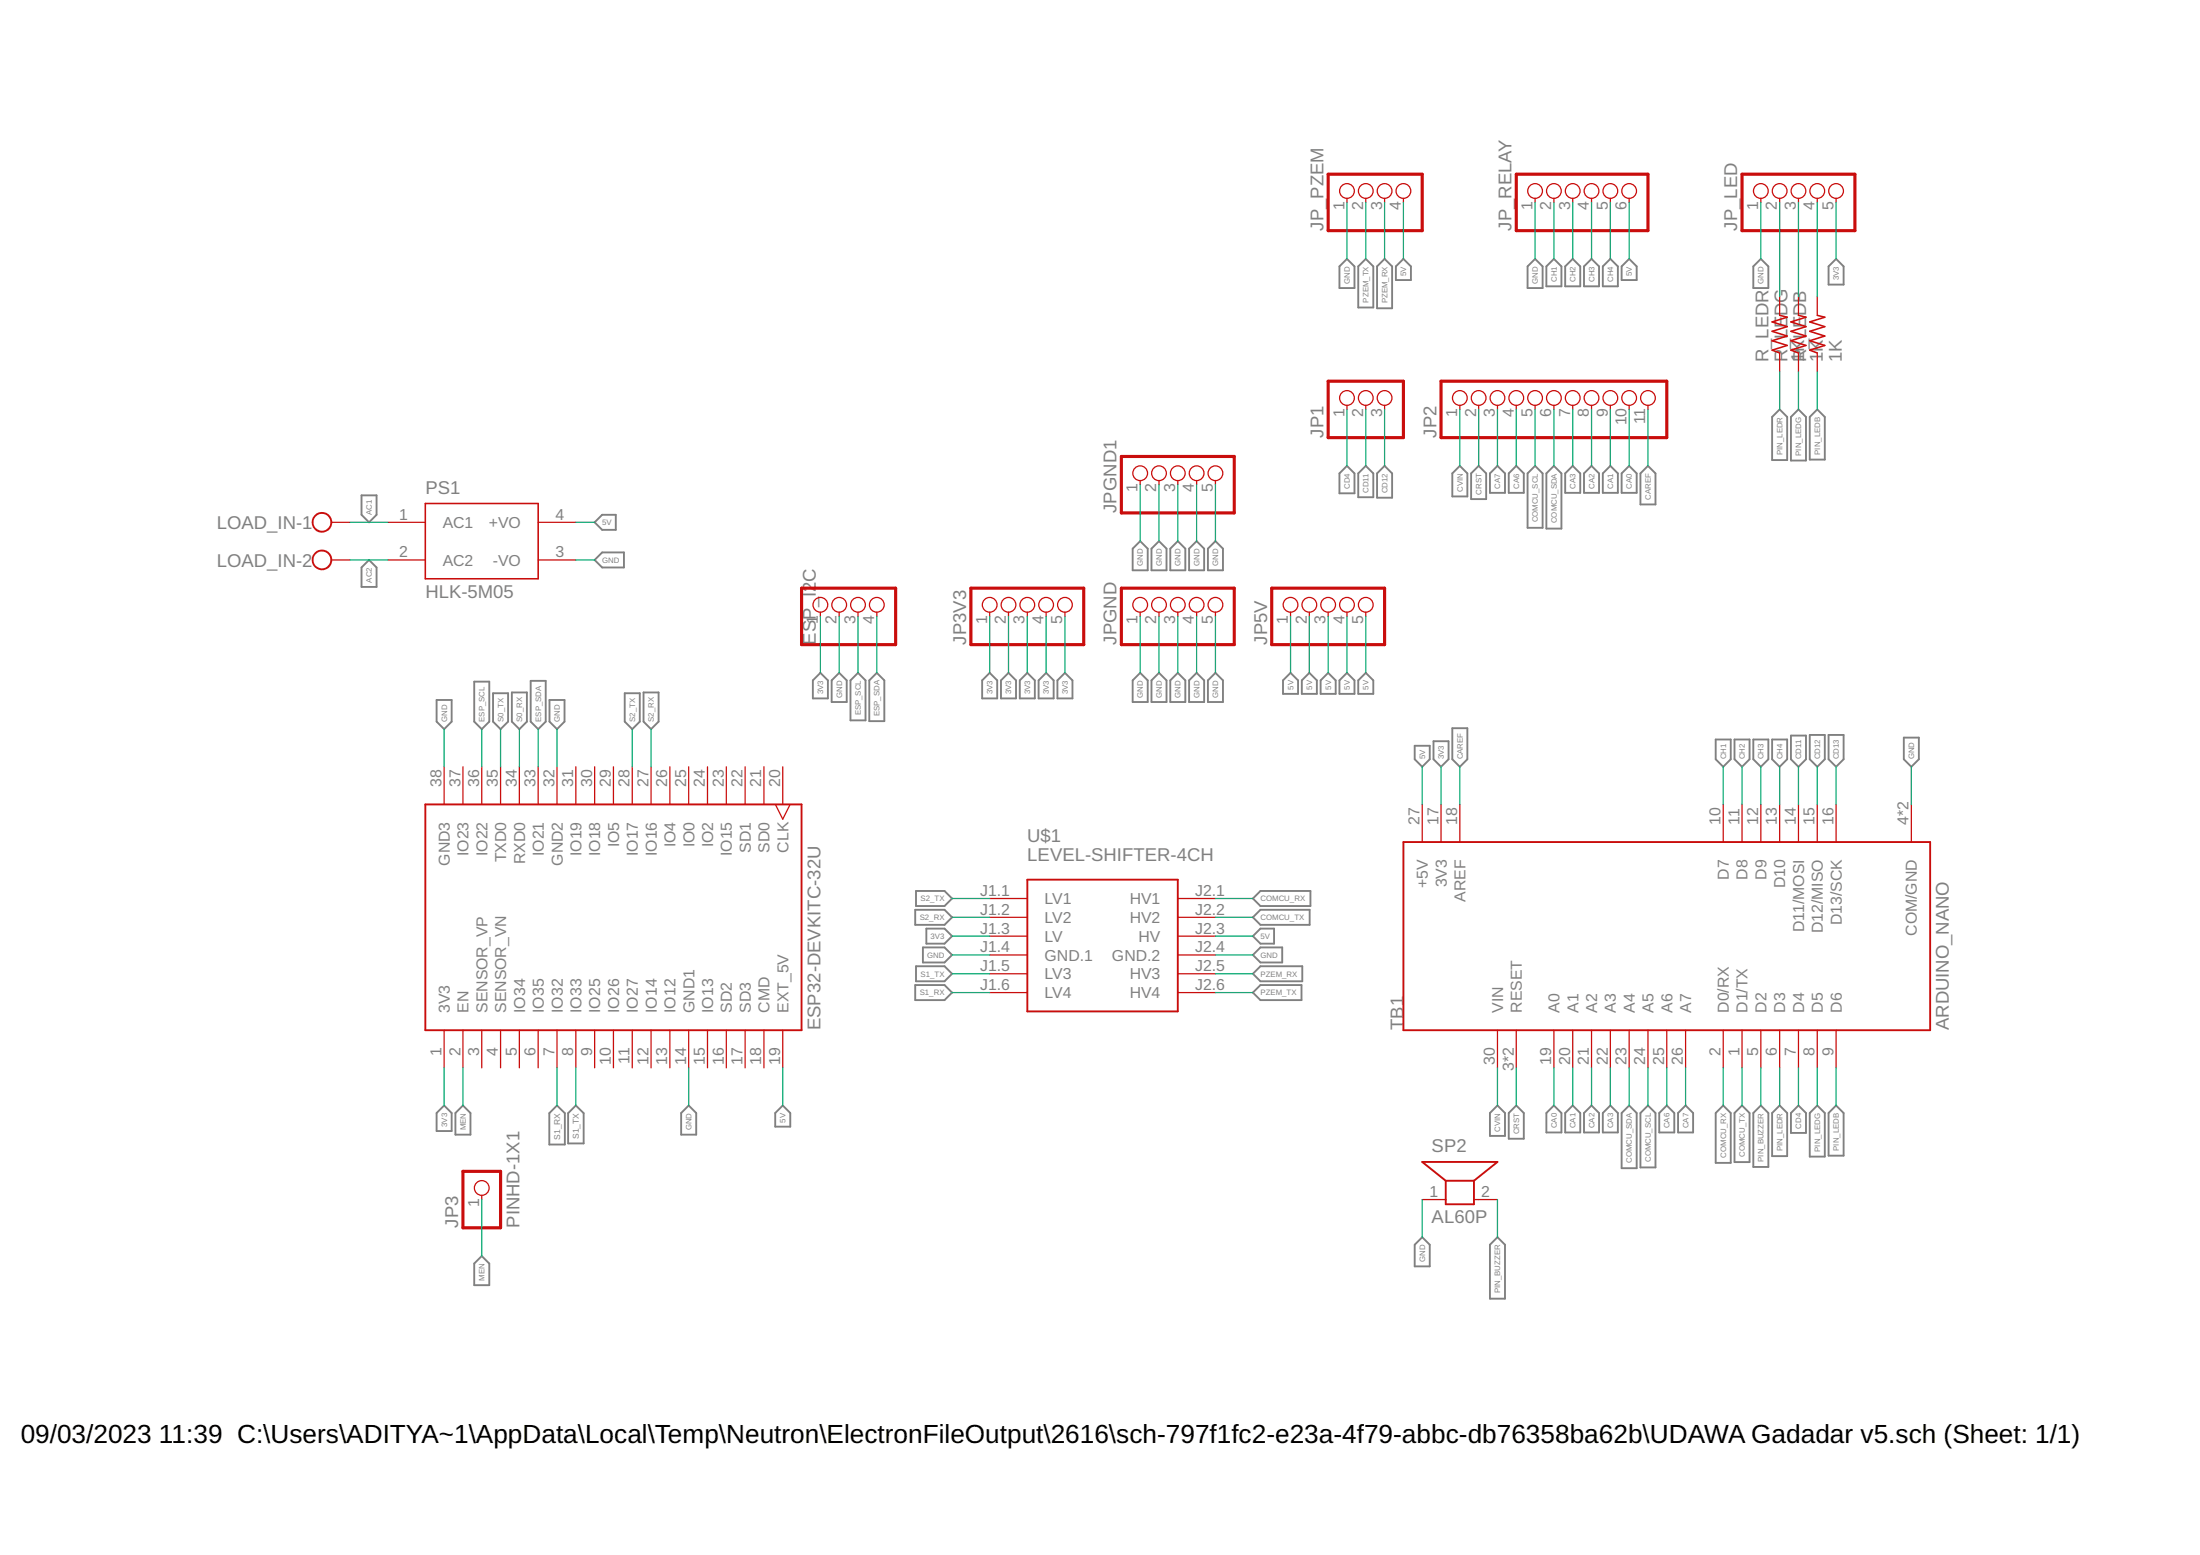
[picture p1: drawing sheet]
<svg xmlns="http://www.w3.org/2000/svg" width="297mm" height="210mm" viewBox="0 0 297 210" stroke-linecap="round" stroke-linejoin="round" font-family="sans-serif">
<g fill="none" stroke="#808080" stroke-width=".25">
<path d="M181.9 34.9l1 1.1v2.9h-2.1v-2.9zM184.4 34.9l1 1.1v5.5h-2v-5.5zM186.9 34.9l1.1 1.1v5.6h-2.1v-5.6zM189.5 34.9l1 1.1v1.8h-2v-1.8zM207.3 34.9l1 1.1v2.9h-2.1v-2.9zM209.8 34.9l1 1.1v2.7h-2v-2.7zM212.3 34.9l1.1 1.1v2.7h-2.1v-2.7zM214.9 34.9l1 1.1v2.7h-2v-2.7zM217.4 34.9l1 1.1v2.7h-2v-2.7zM220 34.9l1 1.1v1.8h-2.1v-1.8zM236.7 36l1-1.1 1.1 1.1v2.9h-2.1zM247.9 34.9l1 1.1v2.4h-2v-2.4z"/>
<path d="M239.3 56.3l1-1 1 1v5.8h-2zM242.8 55.3l1 1v5.9h-2v-5.9zM244.3 56.3l1.1-1 1 1v5.7h-2.1zM48.8 66.9h2v2.6l-1 1-1-1zM49.8 75.6l1 1v2.6h-2v-2.6zM80.3 75.6l1-1h2.9v2h-2.9zM80.3 70.5l1-1h1.8v2h-1.8zM153.9 73l1.1 1.1v2.9h-2.1v-2.9zM156.5 73l1 1.1v2.9h-2v-2.9zM159 73l1 1.1v2.9h-2v-2.9zM161.6 73l1 1.1v2.9h-2.1v-2.9zM164.1 73l1 1.1v2.9h-2v-2.9z"/>
<path d="M181.9 62.9l1 1v2.7h-2.1v-2.7zM184.4 62.9l1 1v3.2h-2v-3.2zM186.9 62.9l1.1 1v3.3h-2.1v-3.3zM197.1 62.9l1 1v3.1h-2v-3.1zM198.6 63.9l1-1 1.1 1v3.5h-2.1zM201.2 63.9l1-1 1 1v2.6h-2zM203.7 63.9l1-1 1 1v2.6h-2zM206.2 63.9l1.1-1 1 1v7.3h-2.1zM208.8 63.9l1-1 1 1v7.5h-2zM211.3 63.9l1-1 1.1 1v2.6h-2.1zM213.9 63.9l1-1 1 1v2.6h-2zM216.4 63.9l1-1 1 1v2.6h-2z"/>
<path d="M218.9 63.9l1.1-1 1 1v2.6h-2.1zM221.5 63.9l1-1 1 1v4.2h-2zM58.9 94.5h2.1v2.9l-1 1-1.1-1zM64 92h2.1v5.4l-1.1 1-1-1zM66.6 93.6h2v3.8l-1 1-1-1zM69.1 93.5h2v3.9l-1 1-1-1zM71.6 91.9h2.1v5.5l-1 1-1.1-1zM74.2 94.5h2v2.9l-1 1-1-1zM84.3 93.6h2.1v3.8l-1 1-1.1-1zM86.9 93.5h2v3.9l-1 1-1-1zM109.7 91.8l1.1-1 1 1v2.5h-2.1zM112.3 91.8l1-1 1 1v3h-2z"/>
<path d="M115.8 90.8l1.1 1v5.4h-2.1v-5.4zM118.4 90.8l1 1v5.5h-2v-5.5zM133.6 90.8l1 1v2.5h-2v-2.5zM135.1 91.8l1.1-1 1 1v2.5h-2.1zM137.7 91.8l1-1 1 1v2.5h-2zM140.2 91.8l1-1 1.1 1v2.5h-2.1zM142.8 91.8l1-1 1 1v2.5h-2zM153.9 90.8l1.1 1v3h-2.1v-3zM156.5 90.8l1 1v3h-2v-3zM159 90.8l1 1v3h-2v-3zM161.6 90.8l1 1v3h-2.1v-3zM164.1 90.8l1 1v3h-2v-3z"/>
<path d="M174.2 90.8l1.1 1v1.9h-2.1v-1.9zM175.8 91.8l1-1 1 1v1.9h-2zM179.3 90.8l1 1v1.9h-2v-1.9zM180.8 91.8l1.1-1 1 1v1.9h-2.1zM183.4 91.8l1-1 1 1v1.9h-2zM196.1 98.3h2v4.2l-1 1-1-1zM231.6 99.8h2.1v2.7l-1 1-1.1-1zM234.2 99.8h2v2.7l-1 1-1-1zM236.7 99.8h2.1v2.7l-1.1 1-1-1zM239.3 99.8h2v2.7l-1 1-1-1zM241.8 99.3h2v3.2l-1 1-1-1zM244.3 99.2h2.1v3.3l-1 1-1.1-1z"/>
<path d="M246.9 99.2h2v3.3l-1 1-1-1zM257 99.6h2.1v2.9l-1 1-1.1-1zM191 100.7h2v1.8l-1 1-1-1zM193.5 100.1h2.1v2.4l-1 1-1.1-1zM123.6 122.8h3.9l1 1-1 1h-3.9zM123.6 133h3.9l1 1-1 1h-3.9zM123.7 120.3h3.8l1 1-1 1h-3.8zM123.7 130.4h3.8l1 1-1 1.1h-3.8zM124.6 127.9h2.9l1 1-1 1h-2.9zM125.1 125.3h2.4l1 1.1-1 1h-2.4zM169.2 128.9l1-1h2.9v2h-2.9zM169.2 126.4l1-1.1h1.8v2.1h-1.8z"/>
<path d="M169.2 121.3l1-1h6.7v2h-6.7zM169.2 123.8l1-1h6.6v2h-6.6zM169.2 131.4l1-1h5.6v2.1h-5.6zM169.2 134l1-1h5.5v2h-5.5zM58.9 150.2l1.1-1 1 1v2.5h-2.1zM61.5 150.2l1-1 1 1v3h-2zM74.2 150.3l1-1.1 1.1 1.1v4.2h-2.1zM76.7 150.3l1-1.1 1.1 1.1v4h-2.1zM92 150.2l1-1 1 1v3h-2zM104.7 150.2l1-1 1 1v1.9h-2zM201.2 150.2l1-1 1 1v3.1h-2zM203.7 150.2l1-1 1 1v3.5h-2z"/>
<path d="M208.8 150.2l1-1 1 1v2.7h-2zM211.3 150.2l1-1 1.1 1v2.7h-2.1zM213.9 150.2l1-1 1 1v2.7h-2zM216.4 150.2l1-1 1 1v2.7h-2zM218.9 150.2l1.1-1 1 1v7.5h-2.1zM222.5 149.2l1 1v7.4h-2v-7.4zM224 150.2l1-1 1.1 1v2.7h-2.1zM226.6 150.2l1-1 1 1v2.7h-2zM232.7 149.2l1 1v6.8h-2.1v-6.8zM235.2 149.2l1 1v6.7h-2v-6.7zM237.7 149.2l1.1 1v7.3h-2.1v-7.3zM240.3 149.2l1 1v5.9h-2v-5.9z"/>
<path d="M241.8 150.2l1-1 1 1v2.7h-2zM245.4 149.2l1 1v5.9h-2.1v-5.9zM246.9 150.2l1-1 1 1v5.8h-2zM64 170.6l1-1.1 1.1 1.1v2.9h-2.1zM192 167l1 1v2.9h-2v-2.9zM202.2 167l1 1v7.3h-2v-7.3z"/>
</g>
<path d="M42.5 69.6a1.39 1.39 0 0 1 2.2 .2 1.39 1.39 0 0 1-.9 2.1 1.39 1.39 0 0 1-1.7-1.4h.2a1.14 1.14 0 0 1 1.7-1 1.14 1.14 0 0 1 .2 2 1.14 1.14 0 0 1-1.8-.7l-.1-.3h-.2l.1-.7z" fill-rule="evenodd" fill="#c90d0c"/>
<path d="M42.5 69.6l.5-.4 .7-.1 .4 .1 .5 .5 .2 .3 .1 .7a1.39 1.39 0 0 1-1.3 1.2 1.39 1.39 0 0 1-1.5-1.1v-.3h.2l.1-.3 .2-.5 .5-.3h.3l.6 .1 .2 .1 .3 .5 .1 .6a1.17 1.17 0 0 1-.6 .8l-.3 .1a1.22 1.22 0 0 1-1.1-.3l-.2-.5-.1-.3h-.2v-.4zM42.5 69.6l-.3 .2-.1 .7h.2l.2 .6 .4 .4 .5 .1 .6-.1 .4-.3 .2-.5-.1-.6-.3-.5-.5-.2h-.6l-.5 .3-.1 .3-.2 .5h-.2l.1 .7 .3 .3 .2 .2 .7 .2h.3l.7-.3 .2-.3 .3-.6-.1-.7-.4-.6-.3-.2-.7-.1-.7 .2z" fill="#c90d0c"/>
<path d="M44.7 70.5h2.6" fill="none" stroke="#c90d0c" stroke-width=".17"/>
<path d="M42.5 74.6a1.39 1.39 0 0 1 2.2 .3 1.39 1.39 0 0 1-.9 2 1.39 1.39 0 0 1-1.7-1.3h.2a1.14 1.14 0 0 1 1.7-1 1.14 1.14 0 0 1 .2 2 1.14 1.14 0 0 1-1.8-.7l-.1-.3h-.2l.1-.7z" fill-rule="evenodd" fill="#c90d0c"/>
<path d="M42.5 74.6l.5-.3 .7-.1 .4 .1 .3 .2 .4 .6 .1 .7-.1 .3a1.36 1.36 0 0 1-1.1 .9l-.7-.1-.5-.4-.3-.2-.1-.7h.2l.1-.3 .2-.5 .5-.3 .3-.1 .6 .1 .2 .2 .3 .5 .1 .2a1.06 1.06 0 0 1-.4 1.1l-.5 .2a1.22 1.22 0 0 1-1.1-.3l-.2-.5-.1-.3h-.2v-.4zM42.5 74.6l-.3 .3-.1 .7h.2l.2 .5 .4 .4 .5 .2 .6-.1 .4-.4 .2-.5-.1-.5-.3-.5-.5-.2h-.6l-.5 .3-.1 .2-.2 .6h-.2l.1 .7 .3 .2 .2 .3 .7 .2h.3l.7-.3 .2-.3 .3-.6-.1-.7-.4-.6-.3-.2-.7-.1-.7 .2z" fill="#c90d0c"/>
<g fill="none" stroke="#c90d0c" stroke-width=".17">
<path d="M181.9 26.8v.5M184.4 26.8v.5M186.9 26.8v.5M189.5 26.8v.5M207.3 26.8v.5M209.8 26.8v.5M212.3 26.8v.5M214.9 26.8v.5M217.4 26.8v.5M220 26.8v.5M237.7 26.8v.5M240.3 26.8v.5"/>
<path d="M242.8 26.8v.5M245.4 26.8v.5M247.9 26.8v.5M181.9 54.7v.6M184.4 54.7v.6M186.9 54.7v.6M197.1 54.7v.6M199.6 54.7v.6M202.2 54.7v.6M204.7 54.7v.6M207.3 54.7v.6M209.8 54.7v.6"/>
<path d="M212.3 54.7v.6M214.9 54.7v.6M217.4 54.7v.6M220 54.7v.6M222.5 54.7v.6M240.3 40v2.6M240.3 47.6v2.6M242.8 40v2.6M242.8 47.6v2.6M245.4 40v2.6M245.4 47.6v2.6M44.7 75.6h2.6"/>
<path d="M52.4 75.6h5M52.4 70.5h5M72.7 75.6h5M72.7 70.5h5M153.9 64.9v.5M156.5 64.9v.5M159 64.9v.5M161.6 64.9v.5M164.1 64.9v.5M110.8 82.6v.6M113.3 82.6v.6M115.8 82.6v.6"/>
<path d="M118.4 82.6v.6M133.6 82.6v.6M136.2 82.6v.6M138.7 82.6v.6M141.2 82.6v.6M143.8 82.6v.6M153.9 82.6v.6M156.5 82.6v.6M159 82.6v.6M161.6 82.6v.6M164.1 82.6v.6M174.2 82.6v.6"/>
<path d="M176.8 82.6v.6M179.3 82.6v.6M181.9 82.6v.6M184.4 82.6v.6M60 103.5v5.1M62.5 103.5v5.1M65 103.5v5.1M67.6 103.5v5.1M70.1 103.5v5.1M72.7 103.5v5.1M75.2 103.5v5.1M77.7 103.5v5.1"/>
<path d="M80.3 103.5v5.1M82.8 103.5v5.1M85.4 103.5v5.1M87.9 103.5v5.1M90.4 103.5v5.1M93 103.5v5.1M95.5 103.5v5.1M98.1 103.5v5.1M100.6 103.5v5.1M103.1 103.5v5.1M104.7 108.6l1 2 1-2M105.7 103.5v5.1"/>
<path d="M192 108.6v5.1M194.6 108.6v5.1M197.1 108.6v5.1M232.7 108.6v5.1M235.2 108.6v5.1M237.7 108.6v5.1M240.3 108.6v5.1M242.8 108.6v5.1M245.4 108.6v5.1M247.9 108.6v5.1M258.1 108.6v5.1M60 139.1v5"/>
<path d="M62.5 139.1v5M65 139.1v5M67.6 139.1v5M70.1 139.1v5M72.7 139.1v5M75.2 139.1v5M77.7 139.1v5M80.3 139.1v5M82.8 139.1v5M85.4 139.1v5M87.9 139.1v5M90.4 139.1v5"/>
<path d="M93 139.1v5M95.5 139.1v5M98.1 139.1v5M100.6 139.1v5M103.1 139.1v5M105.7 139.1v5M133.6 131.4h5.1M133.6 128.9h5.1M133.6 126.4h5.1M133.6 123.8h5.1M133.6 121.3h5.1M133.6 134h5.1"/>
<path d="M159 131.4h5.1M159 128.9h5.1M159 126.4h5.1M159 123.8h5.1M159 121.3h5.1M159 134h5.1M202.2 139.1v5M204.7 139.1v5M209.8 139.1v5M212.3 139.1v5M214.9 139.1v5M217.4 139.1v5"/>
<path d="M220 139.1v5M222.5 139.1v5M225 139.1v5M227.6 139.1v5M232.7 139.1v5M235.2 139.1v5M237.7 139.1v5M240.3 139.1v5M242.8 139.1v5M245.4 139.1v5M247.9 139.1v5M65 161.4v.5"/>
<path d="M192 161.9h3.2M199 161.9h3.2"/>
<circle cx="181.9" cy="25.8" r=".99"/>
<circle cx="184.4" cy="25.8" r=".99"/>
<circle cx="186.9" cy="25.8" r=".99"/>
<circle cx="189.5" cy="25.8" r=".99"/>
<circle cx="207.3" cy="25.8" r=".99"/>
<circle cx="209.8" cy="25.8" r=".99"/>
<circle cx="212.3" cy="25.8" r=".99"/>
<circle cx="214.9" cy="25.8" r=".99"/>
<circle cx="217.4" cy="25.8" r=".99"/>
<circle cx="220" cy="25.8" r=".99"/>
<circle cx="237.7" cy="25.8" r=".99"/>
<circle cx="240.3" cy="25.8" r=".99"/>
<circle cx="242.8" cy="25.8" r=".99"/>
<circle cx="245.4" cy="25.8" r=".99"/>
<circle cx="247.9" cy="25.8" r=".99"/>
<circle cx="181.9" cy="53.7" r=".99"/>
<circle cx="184.4" cy="53.7" r=".99"/>
<circle cx="186.9" cy="53.7" r=".99"/>
<circle cx="197.1" cy="53.7" r=".99"/>
<circle cx="199.6" cy="53.7" r=".99"/>
<circle cx="202.2" cy="53.7" r=".99"/>
<circle cx="204.7" cy="53.7" r=".99"/>
<circle cx="207.3" cy="53.7" r=".99"/>
<circle cx="209.8" cy="53.7" r=".99"/>
<circle cx="212.3" cy="53.7" r=".99"/>
<circle cx="214.9" cy="53.7" r=".99"/>
<circle cx="217.4" cy="53.7" r=".99"/>
<circle cx="220" cy="53.7" r=".99"/>
<circle cx="222.5" cy="53.7" r=".99"/>
<circle cx="153.9" cy="63.9" r=".99"/>
<circle cx="156.5" cy="63.9" r=".99"/>
<circle cx="159" cy="63.9" r=".99"/>
<circle cx="161.6" cy="63.9" r=".99"/>
<circle cx="164.1" cy="63.9" r=".99"/>
<circle cx="110.8" cy="81.6" r=".99"/>
<circle cx="113.3" cy="81.6" r=".99"/>
<circle cx="115.8" cy="81.6" r=".99"/>
<circle cx="118.4" cy="81.6" r=".99"/>
<circle cx="133.6" cy="81.6" r=".99"/>
<circle cx="136.2" cy="81.6" r=".99"/>
<circle cx="138.7" cy="81.6" r=".99"/>
<circle cx="141.2" cy="81.6" r=".99"/>
<circle cx="143.8" cy="81.6" r=".99"/>
<circle cx="153.9" cy="81.6" r=".99"/>
<circle cx="156.5" cy="81.6" r=".99"/>
<circle cx="159" cy="81.6" r=".99"/>
<circle cx="161.6" cy="81.6" r=".99"/>
<circle cx="164.1" cy="81.6" r=".99"/>
<circle cx="174.2" cy="81.6" r=".99"/>
<circle cx="176.8" cy="81.6" r=".99"/>
<circle cx="179.3" cy="81.6" r=".99"/>
<circle cx="181.9" cy="81.6" r=".99"/>
<circle cx="184.4" cy="81.6" r=".99"/>
<circle cx="65" cy="160.4" r=".99"/>
</g>
<path d="M57.4 108.6h50.8v30.5h-50.8zM138.7 118.7h20.3v17.8h-20.3zM189.5 113.7h71.1v25.4h-71.1zM195.2 159.4v3.2h3.8v-3.2M195.2 159.4h3.8M195.2 159.4l-3.2-2.6h10.2l-3.2 2.6" fill="none" stroke="#c90d0c" stroke-width=".25"/>
<path d="M240.3 42.6l1 .2-2 .7 2 .6-2 .6 2 .7-2 .6 2 .6-2 .7 1 .3M242.8 42.6l1 .2-2 .7 2 .6-2 .6 2 .7-2 .6 2 .6-2 .7 1 .3M245.4 42.6l1 .2-2.1 .7 2.1 .6-2.1 .6 2.1 .7-2.1 .6 2.1 .6-2.1 .7 1.1 .3M57.4 68h15.3v10.1h-15.3z" fill="none" stroke="#c90d0c" stroke-width=".21"/>
<path d="M179.3 23.5h12.7v7.6h-12.7zM204.7 23.5h17.8v7.6h-17.8zM235.2 23.5h15.2v7.6h-15.2zM179.3 51.5h10.2v7.6h-10.2zM194.6 51.5h30.4v7.6h-30.4zM108.2 79.4h12.7v7.6h-12.7zM131.1 79.4h15.2v7.6h-15.2zM151.4 79.4h15.2v7.6h-15.2zM151.4 61.6h15.2v7.6h-15.2zM171.7 79.4h15.2v7.6h-15.2zM62.5 158.1h5.1v7.6h-5.1z" fill="none" stroke="#c90d0c" stroke-width=".42"/>
<g fill="none" stroke="#0dab76" stroke-width=".17">
<path d="M181.9 27.3v7.6M184.4 27.3v7.6M186.9 27.3v7.6M189.5 27.3v7.6M207.3 27.3v7.6M209.8 27.3v7.6M212.3 27.3v7.6M214.9 27.3v7.6M217.4 27.3v7.6M220 27.3v7.6M237.7 27.3v7.6M240.3 27.3v12.7"/>
<path d="M242.8 27.3v12.7M245.4 27.3v12.7M247.9 27.3v7.6M181.9 55.3v7.6M184.4 55.3v7.6M186.9 55.3v7.6M197.1 55.3v7.6M199.6 55.3v7.6M202.2 55.3v7.6M204.7 55.3v7.6M207.3 55.3v7.6M209.8 55.3v7.6"/>
<path d="M212.3 55.3v7.6M214.9 55.3v7.6M217.4 55.3v7.6M220 55.3v7.6M222.5 55.3v7.6M240.3 50.2v5.1M242.8 50.2v5.1M245.4 50.2v5.1M47.3 75.6h5.1M47.3 70.5h5.1M77.7 75.6h2.6M77.7 70.5h2.6"/>
<path d="M153.9 65.4v7.6M156.5 65.4v7.6M159 65.4v7.6M161.6 65.4v7.6M164.1 65.4v7.6M60 98.4v5.1M65 98.4v5.1M67.6 98.4v5.1M70.1 98.4v5.1M72.7 98.4v5.1M75.2 98.4v5.1M85.4 98.4v5.1"/>
<path d="M87.9 98.4v5.1M110.8 83.2v7.6M113.3 83.2v7.6M115.8 83.2v7.6M118.4 83.2v7.6M133.6 83.2v7.6M136.2 83.2v7.6M138.7 83.2v7.6M141.2 83.2v7.6M143.8 83.2v7.6M153.9 83.2v7.6M156.5 83.2v7.6"/>
<path d="M159 83.2v7.6M161.6 83.2v7.6M164.1 83.2v7.6M174.2 83.2v7.6M176.8 83.2v7.6M179.3 83.2v7.6M181.9 83.2v7.6M184.4 83.2v7.6M192 103.5v5.1M194.6 103.5v5.1M197.1 103.5v5.1M232.7 103.5v5.1"/>
<path d="M235.2 103.5v5.1M237.7 103.5v5.1M240.3 103.5v5.1M242.8 103.5v5.1M245.4 103.5v5.1M247.9 103.5v5.1M258.1 103.5v5.1M128.5 128.9h5.1M128.5 126.4h5.1M128.5 121.3h5.1M128.5 123.8h5.1M128.5 131.4h5.1"/>
<path d="M128.5 134h5.1M164.1 128.9h5.1M164.1 126.4h5.1M164.1 121.3h5.1M164.1 123.8h5.1M164.1 131.4h5.1M164.1 134h5.1M60 144.1v5.1M62.5 144.1v5.1M75.2 144.1v5.1M77.7 144.1v5.1M93 144.1v5.1"/>
<path d="M105.7 144.1v5.1M202.2 144.1v5.1M204.7 144.1v5.1M209.8 144.1v5.1M212.3 144.1v5.1M214.9 144.1v5.1M217.4 144.1v5.1M220 144.1v5.1M222.5 144.1v5.1M225 144.1v5.1M227.6 144.1v5.1M232.7 144.1v5.1"/>
<path d="M235.2 144.1v5.1M237.7 144.1v5.1M240.3 144.1v5.1M242.8 144.1v5.1M245.4 144.1v5.1M247.9 144.1v5.1M65 161.9v7.6M192 161.9v5.1M202.2 161.9v5.1"/>
</g>
<g font-size="3.5">
<text x="2.8" y="194.8">09/03/2023</text>
<text x="21.5" y="194.8">11:39 C:\Users\ADITYA~1\AppData\Local\Temp\Neutron\ElectronFileOutput\2616\sch-797f1fc2-e23a-4f79-abbc-db76358ba62b\UDAWA Gadadar v5.sch (Sheet: 1/1)</text>
</g>
<g font-size="2.5" fill="#808080">
<text x="178.7" y="31.1" transform="rotate(-90 178.7 31.1)">JP_PZEM</text>
<text x="204.1" y="31.1" transform="rotate(-90 204.1 31.1)">JP_RELAY</text>
<text x="234.6" y="31.1" transform="rotate(-90 234.6 31.1)">JP_LED</text>
<text x="238.8" y="48.9" transform="rotate(-90 238.8 48.9)">R_LEDR</text>
<text x="241.3" y="48.9" transform="rotate(-90 241.3 48.9)">R_LEDG</text>
<text x="243.6" y="48.9" transform="rotate(-90 243.6 48.9)">1K</text>
<text x="243.9" y="48.9" transform="rotate(-90 243.9 48.9)">R_LEDB</text>
<text x="246.1" y="48.9" transform="rotate(-90 246.1 48.9)">1K</text>
<text x="248.7" y="48.9" transform="rotate(-90 248.7 48.9)">1K</text>
<text x="178.7" y="59.1" transform="rotate(-90 178.7 59.1)">JP1</text>
<text x="193.9" y="59.1" transform="rotate(-90 193.9 59.1)">JP2</text>
<text x="29.3" y="71.4">LOAD_IN-1</text>
<text x="57.4" y="66.7">PS1</text>
<text x="150.8" y="69.2" transform="rotate(-90 150.8 69.2)">JPGND1</text>
<text x="29.3" y="76.5">LOAD_IN-2</text>
<text x="57.4" y="80.7">HLK-5M05</text>
<text x="110.1" y="87" transform="rotate(-90 110.1 87)">ESP_I2C</text>
<text x="130.4" y="87" transform="rotate(-90 130.4 87)">JP3V3</text>
<text x="150.8" y="87" transform="rotate(-90 150.8 87)">JPGND</text>
<text x="171.1" y="87" transform="rotate(-90 171.1 87)">JP5V</text>
<text x="138.7" y="113.7">U$1</text>
<text x="138.7" y="116.2">LEVEL-SHIFTER-4CH</text>
<text x="110.8" y="139.1" transform="rotate(-90 110.8 139.1)">ESP32-DEVKITC-32U</text>
<text x="189.5" y="139.1" transform="rotate(-90 189.5 139.1)">TB1</text>
<text x="263.1" y="139.1" transform="rotate(-90 263.1 139.1)">ARDUINO_NANO</text>
<text x="193.3" y="155.6">SP2</text>
<text x="61.9" y="165.7" transform="rotate(-90 61.9 165.7)">JP3</text>
<text x="70.1" y="165.7" transform="rotate(-90 70.1 165.7)">PINHD-1X1</text>
<text x="193.3" y="165.1">AL60P</text>
</g>
<g font-size="2.1" fill="#808080">
<text x="181.5" y="28.3" transform="rotate(-90 181.5 28.3)">1</text>
<text x="184.1" y="28.3" transform="rotate(-90 184.1 28.3)">2</text>
<text x="186.6" y="28.3" transform="rotate(-90 186.6 28.3)">3</text>
<text x="189.1" y="28.3" transform="rotate(-90 189.1 28.3)">4</text>
<text x="206.9" y="28.3" transform="rotate(-90 206.9 28.3)">1</text>
<text x="209.5" y="28.3" transform="rotate(-90 209.5 28.3)">2</text>
<text x="212" y="28.3" transform="rotate(-90 212 28.3)">3</text>
<text x="214.5" y="28.3" transform="rotate(-90 214.5 28.3)">4</text>
<text x="217.1" y="28.3" transform="rotate(-90 217.1 28.3)">5</text>
<text x="219.6" y="28.3" transform="rotate(-90 219.6 28.3)">6</text>
<text x="237.4" y="28.3" transform="rotate(-90 237.4 28.3)">1</text>
<text x="239.9" y="28.3" transform="rotate(-90 239.9 28.3)">2</text>
<text x="242.5" y="28.3" transform="rotate(-90 242.5 28.3)">3</text>
<text x="245" y="28.3" transform="rotate(-90 245 28.3)">4</text>
<text x="247.5" y="28.3" transform="rotate(-90 247.5 28.3)">5</text>
<text x="181.5" y="56.2" transform="rotate(-90 181.5 56.2)">1</text>
<text x="184.1" y="56.2" transform="rotate(-90 184.1 56.2)">2</text>
<text x="186.6" y="56.2" transform="rotate(-90 186.6 56.2)">3</text>
<text x="196.8" y="56.2" transform="rotate(-90 196.8 56.2)">1</text>
<text x="199.3" y="56.2" transform="rotate(-90 199.3 56.2)">2</text>
<text x="201.8" y="56.2" transform="rotate(-90 201.8 56.2)">3</text>
<text x="204.4" y="56.2" transform="rotate(-90 204.4 56.2)">4</text>
<text x="206.9" y="56.2" transform="rotate(-90 206.9 56.2)">5</text>
<text x="209.5" y="56.2" transform="rotate(-90 209.5 56.2)">6</text>
<text x="212" y="56.2" transform="rotate(-90 212 56.2)">7</text>
<text x="214.5" y="56.2" transform="rotate(-90 214.5 56.2)">8</text>
<text x="217.1" y="56.2" transform="rotate(-90 217.1 56.2)">9</text>
<text x="219.6" y="57.4" transform="rotate(-90 219.6 57.4)">10</text>
<text x="222.1" y="57.3" transform="rotate(-90 222.1 57.3)">11</text>
<text x="53.9" y="70.1">1</text>
<text x="59.8" y="71.3">AC1</text>
<text x="66" y="71.3">+VO</text>
<text x="75" y="70.1">4</text>
<text x="153.6" y="66.4" transform="rotate(-90 153.6 66.4)">1</text>
<text x="156.1" y="66.4" transform="rotate(-90 156.1 66.4)">2</text>
<text x="158.7" y="66.4" transform="rotate(-90 158.7 66.4)">3</text>
<text x="161.2" y="66.4" transform="rotate(-90 161.2 66.4)">4</text>
<text x="163.7" y="66.4" transform="rotate(-90 163.7 66.4)">5</text>
<text x="53.9" y="75.2">2</text>
<text x="59.8" y="76.3">AC2</text>
<text x="66.5" y="76.3">-VO</text>
<text x="75" y="75.2">3</text>
<text x="110.4" y="84.2" transform="rotate(-90 110.4 84.2)">1</text>
<text x="112.9" y="84.2" transform="rotate(-90 112.9 84.2)">2</text>
<text x="115.5" y="84.2" transform="rotate(-90 115.5 84.2)">3</text>
<text x="118" y="84.2" transform="rotate(-90 118 84.2)">4</text>
<text x="133.3" y="84.2" transform="rotate(-90 133.3 84.2)">1</text>
<text x="135.8" y="84.2" transform="rotate(-90 135.8 84.2)">2</text>
<text x="138.3" y="84.2" transform="rotate(-90 138.3 84.2)">3</text>
<text x="140.9" y="84.2" transform="rotate(-90 140.9 84.2)">4</text>
<text x="143.4" y="84.2" transform="rotate(-90 143.4 84.2)">5</text>
<text x="153.6" y="84.2" transform="rotate(-90 153.6 84.2)">1</text>
<text x="156.1" y="84.2" transform="rotate(-90 156.1 84.2)">2</text>
<text x="158.7" y="84.2" transform="rotate(-90 158.7 84.2)">3</text>
<text x="161.2" y="84.2" transform="rotate(-90 161.2 84.2)">4</text>
<text x="163.7" y="84.2" transform="rotate(-90 163.7 84.2)">5</text>
<text x="173.9" y="84.2" transform="rotate(-90 173.9 84.2)">1</text>
<text x="176.4" y="84.2" transform="rotate(-90 176.4 84.2)">2</text>
<text x="179" y="84.2" transform="rotate(-90 179 84.2)">3</text>
<text x="181.5" y="84.2" transform="rotate(-90 181.5 84.2)">4</text>
<text x="184.1" y="84.2" transform="rotate(-90 184.1 84.2)">5</text>
<text x="59.6" y="106.3" transform="rotate(-90 59.6 106.3)">38</text>
<text x="62.2" y="106.3" transform="rotate(-90 62.2 106.3)">37</text>
<text x="64.7" y="106.3" transform="rotate(-90 64.7 106.3)">36</text>
<text x="67.2" y="106.3" transform="rotate(-90 67.2 106.3)">35</text>
<text x="69.8" y="106.3" transform="rotate(-90 69.8 106.3)">34</text>
<text x="72.3" y="106.3" transform="rotate(-90 72.3 106.3)">33</text>
<text x="74.9" y="106.3" transform="rotate(-90 74.9 106.3)">32</text>
<text x="77.4" y="106.3" transform="rotate(-90 77.4 106.3)">31</text>
<text x="79.9" y="106.3" transform="rotate(-90 79.9 106.3)">30</text>
<text x="82.5" y="106.3" transform="rotate(-90 82.5 106.3)">29</text>
<text x="85" y="106.3" transform="rotate(-90 85 106.3)">28</text>
<text x="87.6" y="106.3" transform="rotate(-90 87.6 106.3)">27</text>
<text x="90.1" y="106.3" transform="rotate(-90 90.1 106.3)">26</text>
<text x="92.6" y="106.3" transform="rotate(-90 92.6 106.3)">25</text>
<text x="95.2" y="106.3" transform="rotate(-90 95.2 106.3)">24</text>
<text x="97.7" y="106.3" transform="rotate(-90 97.7 106.3)">23</text>
<text x="100.3" y="106.3" transform="rotate(-90 100.3 106.3)">22</text>
<text x="102.8" y="106.3" transform="rotate(-90 102.8 106.3)">21</text>
<text x="105.3" y="106.3" transform="rotate(-90 105.3 106.3)">20</text>
<text x="191.7" y="111.3" transform="rotate(-90 191.7 111.3)">27</text>
<text x="194.2" y="111.3" transform="rotate(-90 194.2 111.3)">17</text>
<text x="196.8" y="111.3" transform="rotate(-90 196.8 111.3)">18</text>
<text x="232.3" y="111.3" transform="rotate(-90 232.3 111.3)">10</text>
<text x="234.8" y="111.3" transform="rotate(-90 234.8 111.3)">11</text>
<text x="237.4" y="111.3" transform="rotate(-90 237.4 111.3)">12</text>
<text x="239.9" y="111.3" transform="rotate(-90 239.9 111.3)">13</text>
<text x="242.5" y="111.3" transform="rotate(-90 242.5 111.3)">14</text>
<text x="245" y="111.3" transform="rotate(-90 245 111.3)">15</text>
<text x="247.5" y="111.3" transform="rotate(-90 247.5 111.3)">16</text>
<text x="257.7" y="111.3" transform="rotate(-90 257.7 111.3)">4*2</text>
<text x="60.7" y="116.9" transform="rotate(-90 60.7 116.9)">GND3</text>
<text x="63.3" y="115.6" transform="rotate(-90 63.3 115.6)">IO23</text>
<text x="65.8" y="115.6" transform="rotate(-90 65.8 115.6)">IO22</text>
<text x="68.4" y="116.4" transform="rotate(-90 68.4 116.4)">TXD0</text>
<text x="70.9" y="116.6" transform="rotate(-90 70.9 116.6)">RXD0</text>
<text x="73.4" y="115.6" transform="rotate(-90 73.4 115.6)">IO21</text>
<text x="76" y="116.9" transform="rotate(-90 76 116.9)">GND2</text>
<text x="78.5" y="115.6" transform="rotate(-90 78.5 115.6)">IO19</text>
<text x="81.1" y="115.6" transform="rotate(-90 81.1 115.6)">IO18</text>
<text x="83.6" y="114.4" transform="rotate(-90 83.6 114.4)">IO5</text>
<text x="86.1" y="115.6" transform="rotate(-90 86.1 115.6)">IO17</text>
<text x="88.7" y="115.6" transform="rotate(-90 88.7 115.6)">IO16</text>
<text x="91.2" y="114.4" transform="rotate(-90 91.2 114.4)">IO4</text>
<text x="93.8" y="114.4" transform="rotate(-90 93.8 114.4)">IO0</text>
<text x="96.3" y="114.4" transform="rotate(-90 96.3 114.4)">IO2</text>
<text x="98.8" y="115.6" transform="rotate(-90 98.8 115.6)">IO15</text>
<text x="101.4" y="115.1" transform="rotate(-90 101.4 115.1)">SD1</text>
<text x="103.9" y="115.1" transform="rotate(-90 103.9 115.1)">SD0</text>
<text x="106.4" y="115.1" transform="rotate(-90 106.4 115.1)">CLK</text>
<text x="192.8" y="119.9" transform="rotate(-90 192.8 119.9)">+5V</text>
<text x="195.3" y="119.8" transform="rotate(-90 195.3 119.8)">3V3</text>
<text x="233.4" y="118.7" transform="rotate(-90 233.4 118.7)">D7</text>
<text x="236" y="118.7" transform="rotate(-90 236 118.7)">D8</text>
<text x="238.5" y="118.7" transform="rotate(-90 238.5 118.7)">D9</text>
<text x="241" y="119.9" transform="rotate(-90 241 119.9)">D10</text>
<text x="132.3" y="123.5">J1.2</text>
<text x="132.3" y="120.9">J1.1</text>
<text x="141" y="124.6">LV2</text>
<text x="141" y="122.1">LV1</text>
<text x="152.5" y="124.6">HV2</text>
<text x="152.5" y="122.1">HV1</text>
<text x="161.4" y="123.5">J2.2</text>
<text x="161.4" y="120.9">J2.1</text>
<text x="197.9" y="121.7" transform="rotate(-90 197.9 121.7)">AREF</text>
<text x="243.6" y="125.8" transform="rotate(-90 243.6 125.8)">D11/MOSI</text>
<text x="246.1" y="126" transform="rotate(-90 246.1 126)">D12/MISO</text>
<text x="248.7" y="124.9" transform="rotate(-90 248.7 124.9)">D13/SCK</text>
<text x="132.3" y="131.1">J1.5</text>
<text x="132.3" y="128.6">J1.4</text>
<text x="132.3" y="126">J1.3</text>
<text x="141" y="129.7">GND.1</text>
<text x="141" y="127.1">LV</text>
<text x="150.1" y="129.7">GND.2</text>
<text x="153.7" y="127.1">HV</text>
<text x="161.4" y="131.1">J2.5</text>
<text x="161.4" y="128.6">J2.4</text>
<text x="161.4" y="126">J2.3</text>
<text x="258.8" y="126.3" transform="rotate(-90 258.8 126.3)">COM/GND</text>
<text x="60.7" y="136.7" transform="rotate(-90 60.7 136.7)">3V3</text>
<text x="63.3" y="136.7" transform="rotate(-90 63.3 136.7)">EN</text>
<text x="65.8" y="136.7" transform="rotate(-90 65.8 136.7)">SENSOR_VP</text>
<text x="68.4" y="136.7" transform="rotate(-90 68.4 136.7)">SENSOR_VN</text>
<text x="70.9" y="136.7" transform="rotate(-90 70.9 136.7)">IO34</text>
<text x="73.4" y="136.7" transform="rotate(-90 73.4 136.7)">IO35</text>
<text x="76" y="136.7" transform="rotate(-90 76 136.7)">IO32</text>
<text x="78.5" y="136.7" transform="rotate(-90 78.5 136.7)">IO33</text>
<text x="81.1" y="136.7" transform="rotate(-90 81.1 136.7)">IO25</text>
<text x="83.6" y="136.7" transform="rotate(-90 83.6 136.7)">IO26</text>
<text x="86.1" y="136.7" transform="rotate(-90 86.1 136.7)">IO27</text>
<text x="88.7" y="136.7" transform="rotate(-90 88.7 136.7)">IO14</text>
<text x="91.2" y="136.7" transform="rotate(-90 91.2 136.7)">IO12</text>
<text x="93.8" y="136.7" transform="rotate(-90 93.8 136.7)">GND1</text>
<text x="96.3" y="136.7" transform="rotate(-90 96.3 136.7)">IO13</text>
<text x="98.8" y="136.7" transform="rotate(-90 98.8 136.7)">SD2</text>
<text x="101.4" y="136.7" transform="rotate(-90 101.4 136.7)">SD3</text>
<text x="103.9" y="136.7" transform="rotate(-90 103.9 136.7)">CMD</text>
<text x="106.4" y="136.7" transform="rotate(-90 106.4 136.7)">EXT_5V</text>
<text x="132.3" y="133.6">J1.6</text>
<text x="141" y="132.2">LV3</text>
<text x="141" y="134.7">LV4</text>
<text x="152.5" y="134.7">HV4</text>
<text x="152.5" y="132.2">HV3</text>
<text x="161.4" y="133.6">J2.6</text>
<text x="202.9" y="136.7" transform="rotate(-90 202.9 136.7)">VIN</text>
<text x="205.5" y="136.7" transform="rotate(-90 205.5 136.7)">RESET</text>
<text x="210.6" y="136.7" transform="rotate(-90 210.6 136.7)">A0</text>
<text x="213.1" y="136.7" transform="rotate(-90 213.1 136.7)">A1</text>
<text x="215.6" y="136.7" transform="rotate(-90 215.6 136.7)">A2</text>
<text x="218.2" y="136.7" transform="rotate(-90 218.2 136.7)">A3</text>
<text x="220.7" y="136.7" transform="rotate(-90 220.7 136.7)">A4</text>
<text x="223.3" y="136.7" transform="rotate(-90 223.3 136.7)">A5</text>
<text x="225.8" y="136.7" transform="rotate(-90 225.8 136.7)">A6</text>
<text x="228.3" y="136.7" transform="rotate(-90 228.3 136.7)">A7</text>
<text x="233.4" y="136.7" transform="rotate(-90 233.4 136.7)">D0/RX</text>
<text x="236" y="136.7" transform="rotate(-90 236 136.7)">D1/TX</text>
<text x="238.5" y="136.7" transform="rotate(-90 238.5 136.7)">D2</text>
<text x="241" y="136.7" transform="rotate(-90 241 136.7)">D3</text>
<text x="243.6" y="136.7" transform="rotate(-90 243.6 136.7)">D4</text>
<text x="246.1" y="136.7" transform="rotate(-90 246.1 136.7)">D5</text>
<text x="248.7" y="136.7" transform="rotate(-90 248.7 136.7)">D6</text>
<text x="59.6" y="142.6" transform="rotate(-90 59.6 142.6)">1</text>
<text x="62.2" y="142.6" transform="rotate(-90 62.2 142.6)">2</text>
<text x="64.7" y="142.6" transform="rotate(-90 64.7 142.6)">3</text>
<text x="67.2" y="142.6" transform="rotate(-90 67.2 142.6)">4</text>
<text x="69.8" y="142.6" transform="rotate(-90 69.8 142.6)">5</text>
<text x="72.3" y="142.6" transform="rotate(-90 72.3 142.6)">6</text>
<text x="74.9" y="142.6" transform="rotate(-90 74.9 142.6)">7</text>
<text x="77.4" y="142.6" transform="rotate(-90 77.4 142.6)">8</text>
<text x="79.9" y="142.6" transform="rotate(-90 79.9 142.6)">9</text>
<text x="82.5" y="143.8" transform="rotate(-90 82.5 143.8)">10</text>
<text x="85" y="143.6" transform="rotate(-90 85 143.6)">11</text>
<text x="87.6" y="143.8" transform="rotate(-90 87.6 143.8)">12</text>
<text x="90.1" y="143.8" transform="rotate(-90 90.1 143.8)">13</text>
<text x="92.6" y="143.8" transform="rotate(-90 92.6 143.8)">14</text>
<text x="95.2" y="143.8" transform="rotate(-90 95.2 143.8)">15</text>
<text x="97.7" y="143.8" transform="rotate(-90 97.7 143.8)">16</text>
<text x="100.3" y="143.8" transform="rotate(-90 100.3 143.8)">17</text>
<text x="102.8" y="143.8" transform="rotate(-90 102.8 143.8)">18</text>
<text x="105.3" y="143.8" transform="rotate(-90 105.3 143.8)">19</text>
<text x="201.8" y="143.8" transform="rotate(-90 201.8 143.8)">30</text>
<text x="209.5" y="143.8" transform="rotate(-90 209.5 143.8)">19</text>
<text x="212" y="143.8" transform="rotate(-90 212 143.8)">20</text>
<text x="214.5" y="143.8" transform="rotate(-90 214.5 143.8)">21</text>
<text x="217.1" y="143.8" transform="rotate(-90 217.1 143.8)">22</text>
<text x="219.6" y="143.8" transform="rotate(-90 219.6 143.8)">23</text>
<text x="222.1" y="143.8" transform="rotate(-90 222.1 143.8)">24</text>
<text x="224.7" y="143.8" transform="rotate(-90 224.7 143.8)">25</text>
<text x="227.2" y="143.8" transform="rotate(-90 227.2 143.8)">26</text>
<text x="232.3" y="142.6" transform="rotate(-90 232.3 142.6)">2</text>
<text x="234.8" y="142.6" transform="rotate(-90 234.8 142.6)">1</text>
<text x="237.4" y="142.6" transform="rotate(-90 237.4 142.6)">5</text>
<text x="239.9" y="142.6" transform="rotate(-90 239.9 142.6)">6</text>
<text x="242.5" y="142.6" transform="rotate(-90 242.5 142.6)">7</text>
<text x="245" y="142.6" transform="rotate(-90 245 142.6)">8</text>
<text x="247.5" y="142.6" transform="rotate(-90 247.5 142.6)">9</text>
<text x="204.4" y="144.6" transform="rotate(-90 204.4 144.6)">3*2</text>
<text x="193" y="161.6">1</text>
<text x="200" y="161.6">2</text>
<text x="64.7" y="162.9" transform="rotate(-90 64.7 162.9)">1</text>
</g>
<g font-size="1.1" fill="#808080">
<text x="182.3" y="38.3" transform="rotate(-90 182.3 38.3)">GND</text>
<text x="184.8" y="40.8" transform="rotate(-90 184.8 40.8)">PZEM_TX</text>
<text x="187.3" y="40.9" transform="rotate(-90 187.3 40.9)">PZEM_RX</text>
<text x="189.9" y="37.3" transform="rotate(-90 189.9 37.3)">5V</text>
<text x="207.6" y="38.3" transform="rotate(-90 207.6 38.3)">GND</text>
<text x="210.2" y="38.1" transform="rotate(-90 210.2 38.1)">CH1</text>
<text x="212.7" y="38.1" transform="rotate(-90 212.7 38.1)">CH2</text>
<text x="215.3" y="38.1" transform="rotate(-90 215.3 38.1)">CH3</text>
<text x="217.8" y="38.1" transform="rotate(-90 217.8 38.1)">CH4</text>
<text x="220.3" y="37.3" transform="rotate(-90 220.3 37.3)">5V</text>
<text x="238.1" y="38.3" transform="rotate(-90 238.1 38.3)">GND</text>
<text x="248.3" y="37.9" transform="rotate(-90 248.3 37.9)">3V3</text>
<text x="202.6" y="66" transform="rotate(-90 202.6 66)">CA7</text>
<text x="205.1" y="66" transform="rotate(-90 205.1 66)">CA6</text>
<text x="212.7" y="66" transform="rotate(-90 212.7 66)">CA3</text>
<text x="215.3" y="66" transform="rotate(-90 215.3 66)">CA2</text>
<text x="217.8" y="66" transform="rotate(-90 217.8 66)">CA1</text>
<text x="220.3" y="66" transform="rotate(-90 220.3 66)">CA0</text>
<text x="240.7" y="61.4" transform="rotate(-90 240.7 61.4)">PIN_LEDR</text>
<text x="243.2" y="61.5" transform="rotate(-90 243.2 61.5)">PIN_LEDG</text>
<text x="245.7" y="61.4" transform="rotate(-90 245.7 61.4)">PIN_LEDB</text>
<text x="50.2" y="69.5" transform="rotate(-90 50.2 69.5)">AC1</text>
<text x="81.3" y="70.9">5V</text>
<text x="182.3" y="66" transform="rotate(-90 182.3 66)">CD4</text>
<text x="184.8" y="66.5" transform="rotate(-90 184.8 66.5)">CD11</text>
<text x="187.3" y="66.6" transform="rotate(-90 187.3 66.6)">CD12</text>
<text x="197.5" y="66.4" transform="rotate(-90 197.5 66.4)">CVIN</text>
<text x="200" y="66.8" transform="rotate(-90 200 66.8)">CRST</text>
<text x="207.6" y="70.5" transform="rotate(-90 207.6 70.5)">COMCU_SCL</text>
<text x="210.2" y="70.6" transform="rotate(-90 210.2 70.6)">COMCU_SDA</text>
<text x="222.9" y="67.5" transform="rotate(-90 222.9 67.5)">CAREF</text>
<text x="81.3" y="76">GND</text>
<text x="154.3" y="76.4" transform="rotate(-90 154.3 76.4)">GND</text>
<text x="156.9" y="76.4" transform="rotate(-90 156.9 76.4)">GND</text>
<text x="159.4" y="76.4" transform="rotate(-90 159.4 76.4)">GND</text>
<text x="161.9" y="76.4" transform="rotate(-90 161.9 76.4)">GND</text>
<text x="164.5" y="76.4" transform="rotate(-90 164.5 76.4)">GND</text>
<text x="50.2" y="78.6" transform="rotate(-90 50.2 78.6)">AC2</text>
<text x="111.1" y="93.7" transform="rotate(-90 111.1 93.7)">3V3</text>
<text x="113.7" y="94.2" transform="rotate(-90 113.7 94.2)">GND</text>
<text x="134" y="93.7" transform="rotate(-90 134 93.7)">3V3</text>
<text x="136.5" y="93.7" transform="rotate(-90 136.5 93.7)">3V3</text>
<text x="139.1" y="93.7" transform="rotate(-90 139.1 93.7)">3V3</text>
<text x="141.6" y="93.7" transform="rotate(-90 141.6 93.7)">3V3</text>
<text x="144.2" y="93.7" transform="rotate(-90 144.2 93.7)">3V3</text>
<text x="154.3" y="94.2" transform="rotate(-90 154.3 94.2)">GND</text>
<text x="156.9" y="94.2" transform="rotate(-90 156.9 94.2)">GND</text>
<text x="159.4" y="94.2" transform="rotate(-90 159.4 94.2)">GND</text>
<text x="161.9" y="94.2" transform="rotate(-90 161.9 94.2)">GND</text>
<text x="164.5" y="94.2" transform="rotate(-90 164.5 94.2)">GND</text>
<text x="174.6" y="93.1" transform="rotate(-90 174.6 93.1)">5V</text>
<text x="177.2" y="93.1" transform="rotate(-90 177.2 93.1)">5V</text>
<text x="179.7" y="93.1" transform="rotate(-90 179.7 93.1)">5V</text>
<text x="182.3" y="93.1" transform="rotate(-90 182.3 93.1)">5V</text>
<text x="184.8" y="93.1" transform="rotate(-90 184.8 93.1)">5V</text>
<text x="60.4" y="97.4" transform="rotate(-90 60.4 97.4)">GND</text>
<text x="65.4" y="97.4" transform="rotate(-90 65.4 97.4)">ESP_SCL</text>
<text x="68" y="97.4" transform="rotate(-90 68 97.4)">S0_TX</text>
<text x="70.5" y="97.4" transform="rotate(-90 70.5 97.4)">S0_RX</text>
<text x="73.1" y="97.4" transform="rotate(-90 73.1 97.4)">ESP_SDA</text>
<text x="75.6" y="97.4" transform="rotate(-90 75.6 97.4)">GND</text>
<text x="85.8" y="97.4" transform="rotate(-90 85.8 97.4)">S2_TX</text>
<text x="88.3" y="97.4" transform="rotate(-90 88.3 97.4)">S2_RX</text>
<text x="116.2" y="96.6" transform="rotate(-90 116.2 96.6)">ESP_SCL</text>
<text x="118.8" y="96.7" transform="rotate(-90 118.8 96.7)">ESP_SDA</text>
<text x="192.4" y="102.5" transform="rotate(-90 192.4 102.5)">5V</text>
<text x="195" y="102.5" transform="rotate(-90 195 102.5)">3V3</text>
<text x="197.5" y="102.5" transform="rotate(-90 197.5 102.5)">CAREF</text>
<text x="233" y="102.5" transform="rotate(-90 233 102.5)">CH1</text>
<text x="235.6" y="102.5" transform="rotate(-90 235.6 102.5)">CH2</text>
<text x="238.1" y="102.5" transform="rotate(-90 238.1 102.5)">CH3</text>
<text x="240.7" y="102.5" transform="rotate(-90 240.7 102.5)">CH4</text>
<text x="243.2" y="102.5" transform="rotate(-90 243.2 102.5)">CD11</text>
<text x="245.7" y="102.5" transform="rotate(-90 245.7 102.5)">CD12</text>
<text x="248.3" y="102.5" transform="rotate(-90 248.3 102.5)">CD13</text>
<text x="258.4" y="102.5" transform="rotate(-90 258.4 102.5)">GND</text>
<text x="124.2" y="124.2">S2_RX</text>
<text x="124.3" y="121.7">S2_TX</text>
<text x="170.2" y="121.7">COMCU_RX</text>
<text x="170.2" y="124.2">COMCU_TX</text>
<text x="124.3" y="131.8">S1_TX</text>
<text x="125.2" y="129.3">GND</text>
<text x="125.6" y="126.7">3V3</text>
<text x="170.2" y="129.3">GND</text>
<text x="170.2" y="126.7">5V</text>
<text x="170.2" y="131.8">PZEM_RX</text>
<text x="124.2" y="134.4">S1_RX</text>
<text x="170.2" y="134.4">PZEM_TX</text>
<text x="60.4" y="152.1" transform="rotate(-90 60.4 152.1)">3V3</text>
<text x="62.9" y="152.6" transform="rotate(-90 62.9 152.6)">MEN</text>
<text x="75.6" y="153.9" transform="rotate(-90 75.6 153.9)">S1_RX</text>
<text x="78.1" y="153.7" transform="rotate(-90 78.1 153.7)">S1_TX</text>
<text x="93.4" y="152.6" transform="rotate(-90 93.4 152.6)">GND</text>
<text x="106.1" y="151.5" transform="rotate(-90 106.1 151.5)">5V</text>
<text x="202.6" y="152.8" transform="rotate(-90 202.6 152.8)">CVIN</text>
<text x="205.1" y="153.1" transform="rotate(-90 205.1 153.1)">CRST</text>
<text x="210.2" y="152.3" transform="rotate(-90 210.2 152.3)">CA0</text>
<text x="212.7" y="152.3" transform="rotate(-90 212.7 152.3)">CA1</text>
<text x="215.3" y="152.3" transform="rotate(-90 215.3 152.3)">CA2</text>
<text x="217.8" y="152.3" transform="rotate(-90 217.8 152.3)">CA3</text>
<text x="225.4" y="152.3" transform="rotate(-90 225.4 152.3)">CA6</text>
<text x="228" y="152.3" transform="rotate(-90 228 152.3)">CA7</text>
<text x="240.7" y="155.4" transform="rotate(-90 240.7 155.4)">PIN_LEDR</text>
<text x="243.2" y="152.4" transform="rotate(-90 243.2 152.4)">CD4</text>
<text x="245.7" y="155.5" transform="rotate(-90 245.7 155.5)">PIN_LEDG</text>
<text x="248.3" y="155.3" transform="rotate(-90 248.3 155.3)">PIN_LEDB</text>
<text x="220.3" y="157" transform="rotate(-90 220.3 157)">COMCU_SDA</text>
<text x="222.9" y="156.9" transform="rotate(-90 222.9 156.9)">COMCU_SCL</text>
<text x="233" y="156.3" transform="rotate(-90 233 156.3)">COMCU_RX</text>
<text x="235.6" y="156.2" transform="rotate(-90 235.6 156.2)">COMCU_TX</text>
<text x="238.1" y="156.8" transform="rotate(-90 238.1 156.8)">PIN_BUZZER</text>
<text x="65.4" y="172.9" transform="rotate(-90 65.4 172.9)">MEN</text>
<text x="192.4" y="170.4" transform="rotate(-90 192.4 170.4)">GND</text>
<text x="202.6" y="174.6" transform="rotate(-90 202.6 174.6)">PIN_BUZZER</text>
</g>
</svg>
